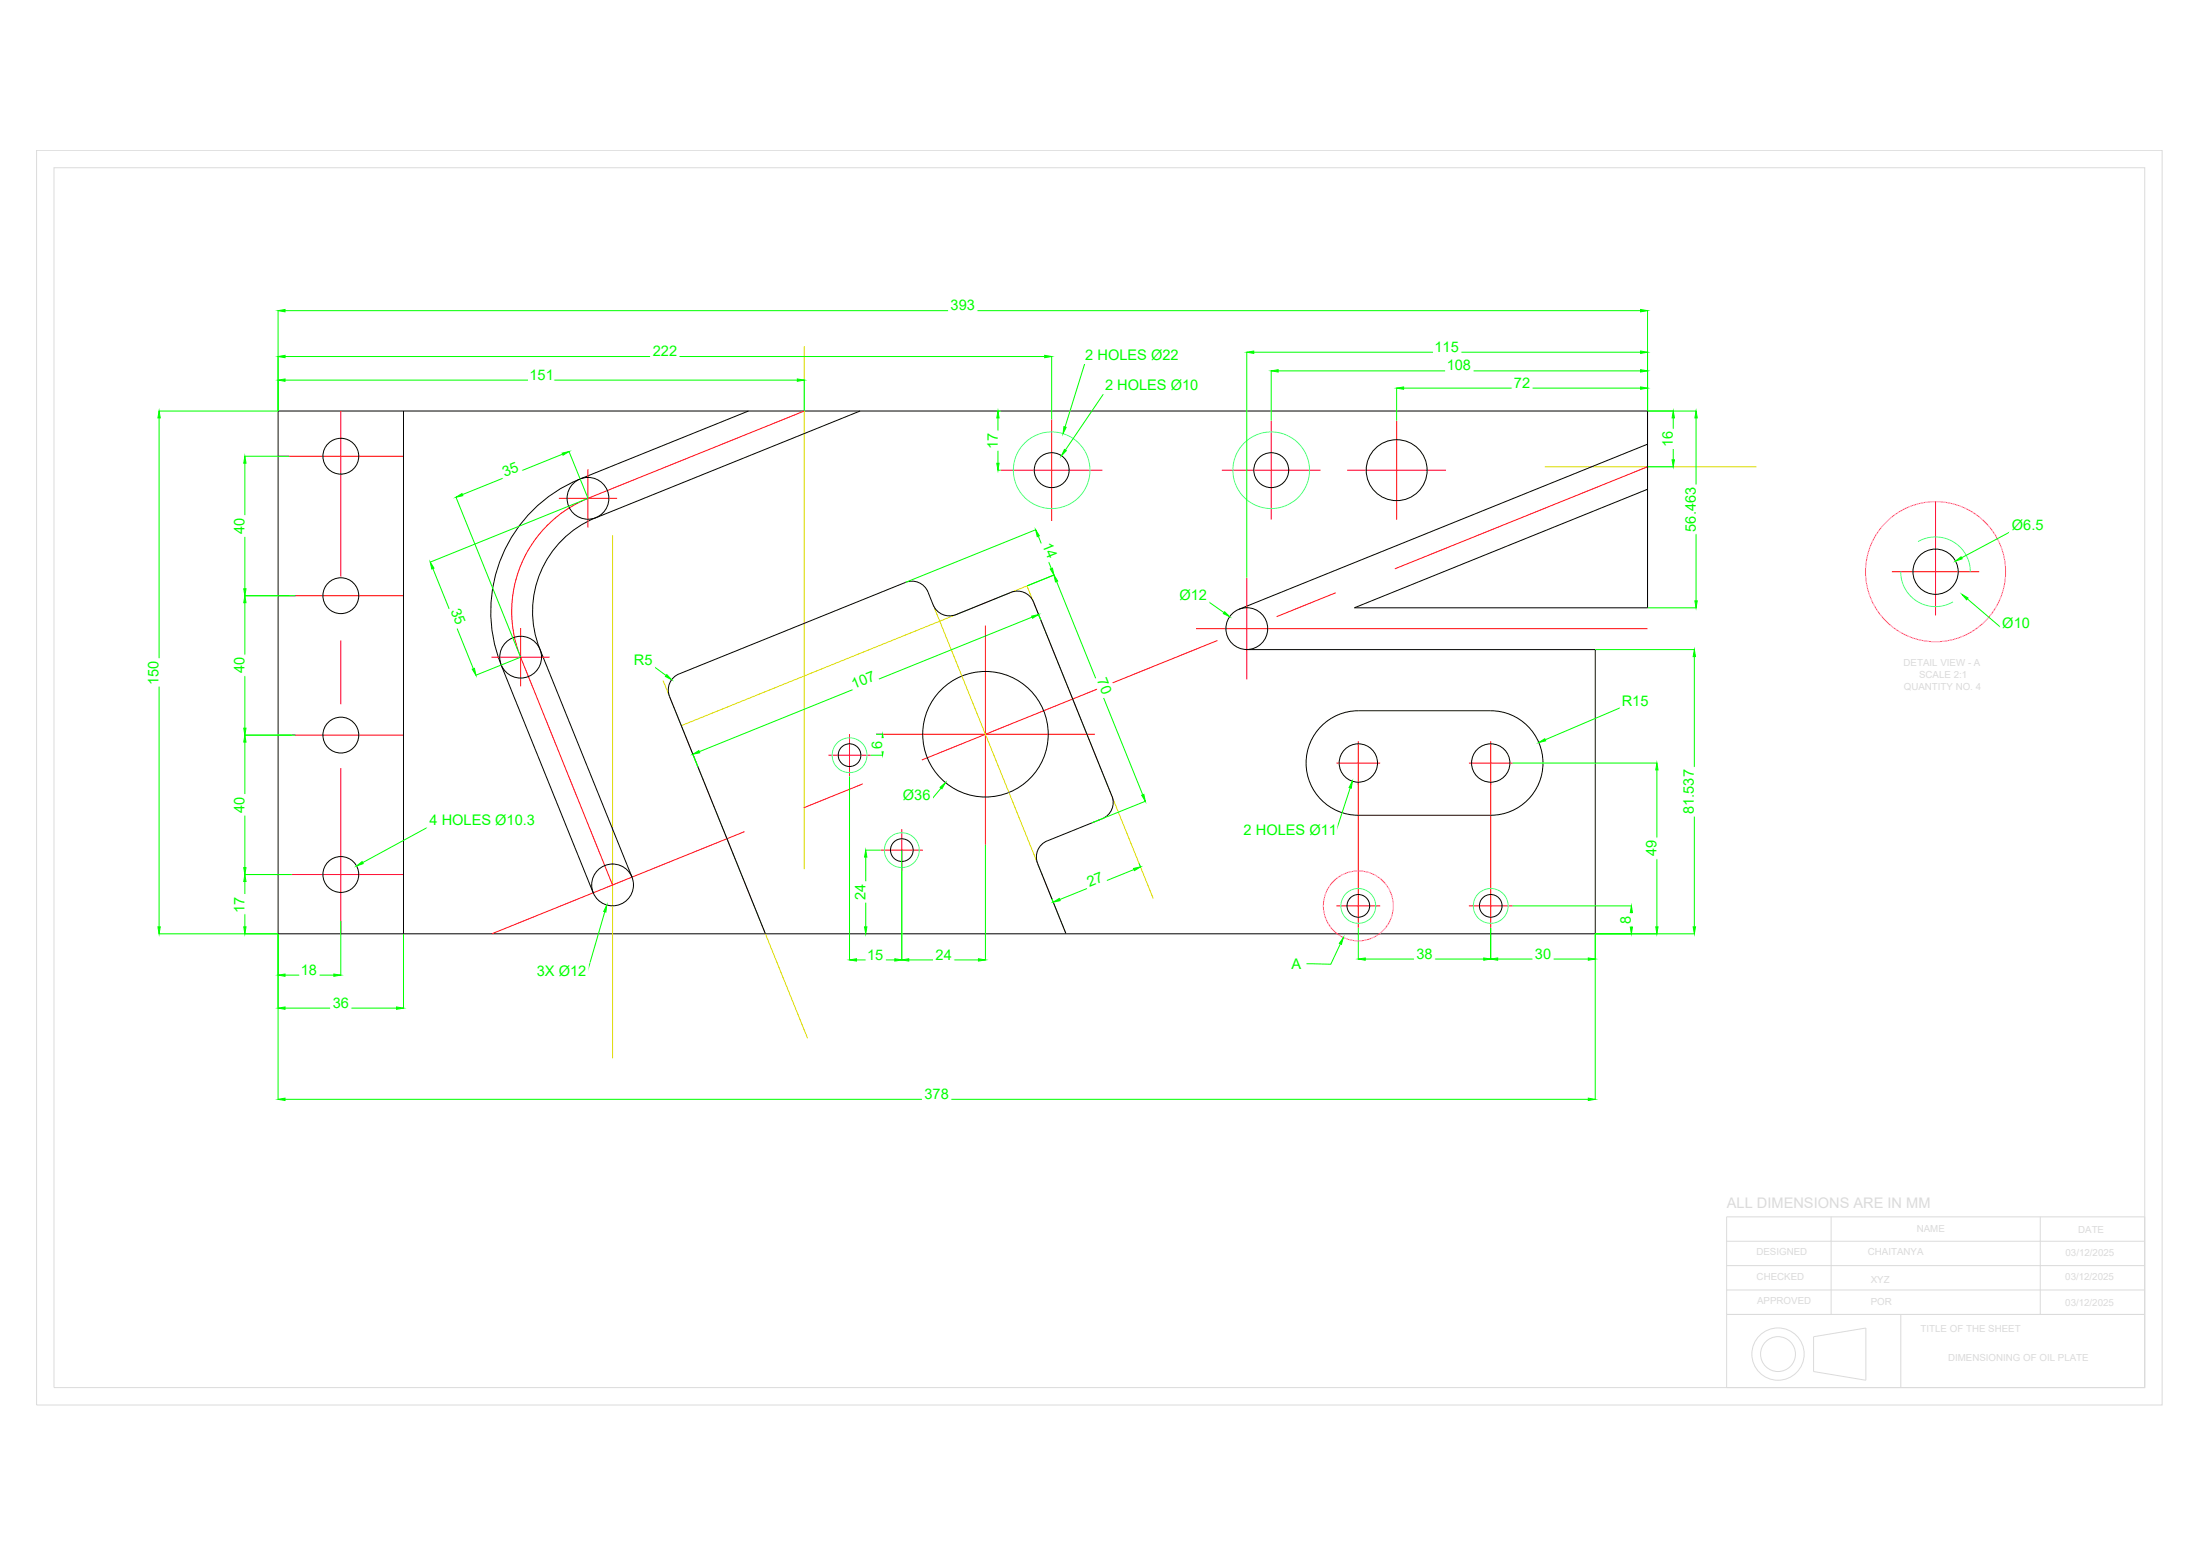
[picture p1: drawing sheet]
<svg xmlns="http://www.w3.org/2000/svg" width="297mm" height="210mm" viewBox="0 0 297 210" stroke-linecap="round" stroke-linejoin="round" font-family="sans-serif">
<!-- layer: 0 -->
<g fill="none" stroke="#000" stroke-width=".14">
<path d="M54.5 55.5v70.6M101.1 55.5l-22.8 9.2M116.1 55.5l-35.7 14.4M222.4 60l-55.1 22.2M78.3 64.7a19.3 19.3 0 0 0-10.6 25.1M80.4 69.9a13.6 13.6 0 0 0-7.5 17.8l12.4 30.7M222.4 66l-39.5 16h39.5v-26.5h-184.9v70.6h177.9v-38.4h-47.1M67.7 89.8l12.4 30.7M126 81.7l-.7-1.8a2.35 2.35 0 0 0-3.1-1.3l-30.5 12.4a2.34 2.34 0 0 0-1.3 3l12.9 32.1M126 81.7a2.37 2.37 0 0 0 3.1 1.3l7.4-3a2.35 2.35 0 0 1 3 1.3l10.6 26.1M178.1 98.4a7 7 0 0 1 5.3-2.5h17.9a7.1 7.1 0 0 1 7 7.1 7.1 7.1 0 0 1-7 7h-17.9a7.1 7.1 0 0 1-6.4-4.1 7.1 7.1 0 0 1 1.1-7.5zM150.1 107.4a2.35 2.35 0 0 1-1.3 3.1l-7.4 3a2.34 2.34 0 0 0-1.3 3.1l3.8 9.5"/>
<circle cx="46" cy="61.6" r="2.42"/>
<circle cx="79.4" cy="67.3" r="2.82"/>
<circle cx="142" cy="63.5" r="2.35"/>
<circle cx="171.6" cy="63.5" r="2.35"/>
<circle cx="188.6" cy="63.5" r="4.1"/>
<circle cx="261.3" cy="77.2" r="3.1"/>
<circle cx="46" cy="99.2" r="2.42"/>
<circle cx="46" cy="80.4" r="2.42"/>
<circle cx="70.3" cy="88.7" r="2.82"/>
<circle cx="133.1" cy="99.1" r="8.5"/>
<circle cx="168.3" cy="84.9" r="2.82"/>
<circle cx="46" cy="118" r="2.42"/>
<circle cx="82.7" cy="119.5" r="2.82"/>
<circle cx="114.7" cy="101.9" r="1.53"/>
<circle cx="121.8" cy="114.8" r="1.53"/>
<circle cx="183.4" cy="103" r="2.59"/>
<circle cx="201.3" cy="103" r="2.59"/>
<circle cx="183.4" cy="122.3" r="1.53"/>
<circle cx="201.3" cy="122.3" r="1.53"/>
</g>
<!-- layer: centerline -->
<g fill="none" stroke="#f00" stroke-width=".14">
<path d="M46 55.5v22.3M108.6 55.5l-29.2 11.8a16.5 16.5 0 0 0-9.1 21.4l12.4 30.8M142 56.6v13.7M171.6 56.8v13.3M188.6 56.8v13.3M37.5 61.6h17M75.5 67.3h7.8M79.4 63.3v7.9M135.1 63.5h13.7M165 63.5h13.3M168.3 78v13.7M181.9 63.5h13.3"/>
<path d="M222.4 63l-34.1 13.8M255.4 77.2h11.8M261.3 67.7v15.4M37.5 99.2h17M37.5 80.4h17M46 86.5v8.6M66.4 88.7h7.8M70.3 84.8v7.8M114.7 99.1v5.7M118.3 99.1h29.5M133.1 84.4v29.6M161.5 84.9h60.9"/>
<path d="M164.4 86.5l-39.9 16.1M180.3 80l-7.9 3.2M37.5 118.1h17M46 103.7v22.4M100.5 112.3l-34.1 13.8M111.9 101.9h5.6M116.5 105.8l-8 3.2M118.9 114.8h5.7M121.8 111.9v5.7M180.4 103h5.9M183.4 100v25.2M198.3 103h5.9"/>
<path d="M201.3 100v25.2M180.4 122.3h5.9M198.3 122.3h5.9"/>
</g>
<!-- layer: Reference line -->
<path d="M108.6 46.7v70.6M82.7 72.3v70.5M208.6 63h28.6M89.5 91.8l19.5 48.3M92 98l46.7-18.9 17 42.2M126 81.7l17.9 44.4" fill="none" stroke="#dd0" stroke-width=".14"/>
<!-- layer: hidden line -->
<g fill="none" stroke="#0ff" stroke-width=".14">
<path d="M256.6 77.2a4.7 4.7 0 0 0 7.1 4.1M259 73.1a4.7 4.7 0 0 1 7 4.1"/>
<circle cx="142" cy="63.5" r="5.2"/>
<circle cx="171.6" cy="63.5" r="5.2"/>
<circle cx="114.7" cy="101.9" r="2.35"/>
<circle cx="121.8" cy="114.8" r="2.35"/>
<circle cx="183.4" cy="122.3" r="2.35"/>
<circle cx="201.3" cy="122.3" r="2.35"/>
</g>
<!-- layer: AM_5 -->
<g fill="none" stroke="#0f0" stroke-width=".14">
<path d="M21.4 55.5h16.1M21.5 56.4v68.7M37.5 41.9v13.5M38.5 41.9h183M38.5 51.3h69.2M38.5 48.1h102.6M108.6 51.3v4.1M134.7 55.5h.4M134.7 56.4v6.1M142 48.1v8.5M159 48.7h-12.4l-2.8 8.9M161.7 52.8h-12.5l-5.4 8"/>
<path d="M168.3 47.5v30.5M169.3 47.5h52.2M171.6 50v6.8M172.6 50.1h48.9M188.6 52.3v4.5M189.5 52.4h32M222.4 41.9v13.5M222.5 55.5h6.5M225.9 56.4v5.7M229 56.4v24.7M33 61.6h6.1M33.1 62.5v17"/>
<path d="M58.4 76.8l5.5 13.5M61.5 67.1l8.8 21.6M76 61.3l-13.6 5.5M76.8 60.9l2.6 6.4M79.4 67.3l-21.4 8.6M134.7 63.5h.4M139.9 71.5l-17.6 7.1M140.2 72.4l1.8 4.4M142.4 77.6l-3.7 1.5M142.7 78.5l11.6 28.8M222.5 63h3.5M275.8 71.6h-4.1l-6.8 3.7"/>
<path d="M33 99.2h6.9M33 80.4h6.9M33.1 81.4v16.9M70.3 88.7l-6.1 2.5M85.8 89.8h2.3l1.8 1.4M118.3 99.1h.9M139.3 83.3l-44.9 18.2M140.2 82.9l.3 .8M159.3 81h3.6l2.4 1.7M215.4 87.7h13.4M222.5 82h6.5M222.5 95.4h-3.4l-10.5 4.5"/>
<path d="M228.8 88.6v36.5M265.6 80.8l4.8 4.1h3.6M33 118.1h6.4M33.1 100.2v16.9M33.1 119v6.1M72.2 111.5h-14.2l-9 4.9M93.5 101.8l.8 1.8M114.7 104.8v24.8M116.8 114.8h2.1M116.9 115.7v9.4M117.6 101.9h1.6M119.2 100.1v.9"/>
<path d="M121.8 114.8v14.8M127.1 106.4l-1.5 1.8h-3.6M133.1 114v15.6M153.1 117.4l-10 4M153.8 116.6l.2 .5M154.7 108.1l-7.3 3M182.3 106.3l-2.1 6.5h-12.2M204.2 103h19.6M223.7 103.9v21.2M21.4 126.1h16.1M37.5 126.1v22.3M38.5 131.6h6.6"/>
<path d="M38.5 136.1h15M46 124.3v7.4M54.5 126.1v10M81.7 123.1l-2.6 8.8h-6.5M115.6 129.6h5.2M116.8 126.1h.1M122.7 129.6h9.4M142 121.3l.2 .5M183.4 125.3v4.2M184.3 129.5h16M201.3 125.3v4.2M202.2 129.5h12.2"/>
<path d="M204.2 122.3h16.1M215.4 126.1v22.3M215.4 126.1h13.4M220.3 123.2v1.9M38.5 148.4h175.9"/>
</g>
<g fill="#0f0" stroke="#0f0" stroke-width=".14">
<path d="M21.5 55.5l.1 .9h-.3z"/>
<path d="M21.3 125.1h.3l-.1 1z"/>
<path d="M37.5 148.4l1-.2v.4z"/>
<path d="M214.4 148.2l1 .2-1 .2z"/>
<path d="M132.1 129.4l1 .2-1 .1z"/>
<path d="M121.8 129.6l.9-.2v.3z"/>
<path d="M120.8 129.4l1 .2-1 .1z"/>
<path d="M114.7 129.6l.9-.2v.3z"/>
<path d="M119.2 99.1l.1 1h-.3z"/>
<path d="M119 101h.3l-.1 .9z"/>
<path d="M116.7 125.1h.3l-.1 1z"/>
<path d="M116.9 114.8l.1 .9h-.3z"/>
<path d="M32.9 125.1h.3l-.1 1z"/>
<path d="M33.1 118.1l.1 .9h-.3z"/>
<path d="M32.9 117.1h.3l-.1 1z"/>
<path d="M33.1 99.2l.1 1h-.3z"/>
<path d="M32.9 98.3h.3l-.1 .9z"/>
<path d="M33.1 80.4l.1 1h-.3z"/>
<path d="M32.9 79.5h.3l-.1 .9z"/>
<path d="M33.1 61.6l.1 .9h-.3z"/>
<path d="M37.5 131.6l1-.1v.3z"/>
<path d="M45.1 131.5l.9 .1-.9 .2z"/>
<path d="M37.5 136.1l1-.2v.3z"/>
<path d="M53.5 135.9l1 .2-1 .1z"/>
<path d="M37.5 41.9l1-.1v.3z"/>
<path d="M221.5 41.8l.9 .1-.9 .2z"/>
<path d="M37.5 51.3l1-.1v.3z"/>
<path d="M107.7 51.2l.9 .1-.9 .2z"/>
<path d="M141.1 48l.9 .1-.9 .2z"/>
<path d="M37.5 48.1l1-.1v.3z"/>
<path d="M134.6 62.5h.3l-.2 1z"/>
<path d="M134.7 55.5l.2 .9h-.3z"/>
<path d="M221.5 47.4l.9 .1-.9 .2z"/>
<path d="M168.3 47.5l1-.1v.3z"/>
<path d="M221.5 52.2l.9 .2-.9 .1z"/>
<path d="M188.6 52.4l.9-.2v.3z"/>
<path d="M221.5 49.9l.9 .2-.9 .1z"/>
<path d="M171.6 50.1l1-.2v.3z"/>
<path d="M225.9 55.5l.2 .9h-.3z"/>
<path d="M225.8 62.1h.3l-.2 .9z"/>
<path d="M229 55.5l.2 .9h-.4z"/>
<path d="M228.8 81.1h.4l-.2 .9z"/>
<path d="M228.6 125.1h.3l-.1 1z"/>
<path d="M228.8 87.7l.1 .9h-.3z"/>
<path d="M223.6 125.1h.3l-.2 1z"/>
<path d="M223.7 103l.2 .9h-.3z"/>
<path d="M220.1 125.1h.3l-.1 1z"/>
<path d="M220.3 122.3l.1 .9h-.3z"/>
<path d="M214.4 129.3l1 .2-1 .1z"/>
<path d="M201.3 129.5l.9-.2v.3z"/>
<path d="M200.3 129.3l1 .2-1 .1z"/>
<path d="M183.4 129.5l.9-.2v.3z"/>
<path d="M61.6 67.1l.8-.5 .1 .3z"/>
<path d="M75.9 61.2l.9-.2-.8 .5z"/>
<path d="M58.1 75.9l.5 .8-.3 .1z"/>
<path d="M63.8 90.3l.3-.1 .2 .9z"/>
<path d="M93.5 101.8l.9-.5 .1 .3z"/>
<path d="M139.3 83.2l.9-.2-.8 .5z"/>
<path d="M141.8 76.8l.3-.1 .2 .9z"/>
<path d="M139.8 71.5l.5 .8-.3 .1z"/>
<path d="M142.3 77.6l.5 .8-.3 .2z"/>
<path d="M154.1 107.3l.3-.1 .2 1z"/>
<path d="M142.2 121.8l.8-.5 .1 .3z"/>
<path d="M153.1 117.2l.9-.2-.8 .5z"/>
<path d="M90 91.1l.7 .7-.9-.5z"/>
<path d="M165.4 82.6l.6 .6-.8-.4z"/>
<path d="M182.6 105.5l-.1 .9-.4-.1z"/>
<path d="M207.8 100.2l.8-.5 .1 .3z"/>
<path d="M126.9 106.3l.8-.7-.5 .9z"/>
<path d="M48.1 116.9l.8-.6 .1 .3z"/>
<path d="M81.9 122.2l-.1 .9-.3-.1z"/>
<path d="M143.7 57.6l.3 .1-.5 .8z"/>
<path d="M143.7 60.7l.3 .1-.7 .7z"/>
<path d="M264.9 80.2l.8 .5-.2 .3z"/>
<path d="M264 75.7l.8-.5 .1 .2z"/>
</g>
<g fill="#fff" stroke="#fff" stroke-width=".14">
<path d="M19.6 88.9v3.7h2.2zM19.6 88.9h2.2v3.7z"/>
<path d="M124.6 146.6v2.1l3.8-2.1zM124.6 148.7l3.8-2.1v2.1z"/>
<path d="M126 127.8v2.1l2.8-2.1zM126 129.9l2.8-2.1v2.1z"/>
<path d="M116.9 127.8v2.1l2.6-2.1zM116.9 129.9l2.6-2.1v2.1z"/>
<path d="M117.3 99.7v1.6h2.2zM117.3 99.7h2.2v1.6z"/>
<path d="M115.1 119v2.8h2.1zM115.1 119h2.1v2.8z"/>
<path d="M31.3 120.7v2.7h2.1zM31.3 120.7h2.1v2.7z"/>
<path d="M31.2 107.3v2.7h2.2zM31.2 107.3h2.2v2.7z"/>
<path d="M31.2 88.4v2.8h2.2zM31.2 88.4h2.2v2.8z"/>
<path d="M31.2 69.6v2.8h2.2zM31.2 69.6h2.2v2.8z"/>
<path d="M40.5 129.8v2.2l2.6-2.2zM40.5 132l2.6-2.2v2.2z"/>
<path d="M44.6 134.3v2.1l2.8-2.1zM44.6 136.4l2.8-2.1v2.1z"/>
<path d="M128.1 40.1v2.2l3.8-2.2zM128.1 42.3l3.8-2.2v2.2z"/>
<path d="M71.4 49.5v2.1l3.4-2.1zM71.4 51.6l3.4-2.1v2.1z"/>
<path d="M87.8 46.3v2.2l3.9-2.2zM87.8 48.5l3.9-2.2v2.2z"/>
<path d="M132.9 58.2v2.6h2.2zM132.9 58.2h2.2v2.6z"/>
<path d="M193.5 45.7v2.2l3.7-2.2zM193.5 47.9l3.7-2.2v2.2z"/>
<path d="M204.2 50.6v2.1l2.7-2.1zM204.2 52.7l2.7-2.1v2.1z"/>
<path d="M195.2 48.2v2.2l3.7-2.2zM195.2 50.4l3.7-2.2v2.2z"/>
<path d="M224.1 57.9v2.6h2.1zM224.1 57.9h2.1v2.6z"/>
<path d="M227.2 65.5v6.5h2.1zM227.2 65.5h2.1v6.5z"/>
<path d="M226.9 103.6v6.6h2.2zM226.9 103.6h2.2v6.6z"/>
<path d="M221.9 113.1v2.8h2.1zM221.9 113.1h2.1v2.8z"/>
<path d="M218.4 123.4v1.6h2.2zM218.4 123.4h2.2v1.6z"/>
<path d="M207 127.6v2.2l2.7-2.2zM207 129.8l2.7-2.2v2.2z"/>
<path d="M191 127.6v2.2l2.7-2.2zM191 129.8l2.7-2.2v2.2z"/>
<path d="M67.2 62.9l.8 1.9 1.8-3zM69.8 61.8l.8 2-2.6 1z"/>
<path d="M60.4 82.4l3 1.7-1-2.5zM60.4 82.4l3 1.7-2 .8z"/>
<path d="M114.5 91.4l.8 2 2.6-3.4zM117.9 90l.8 2-3.4 1.4z"/>
<path d="M140.3 73.5l2.9 1.7-.9-2.4zM140.3 73.5l2.9 1.7-1.9 .7z"/>
<path d="M147.7 91.8l3 1.7-1-2.6zM147.7 91.8l3 1.7-2 .8z"/>
<path d="M146.2 118.3l.7 1.9 1.8-3zM148.7 117.2l.8 2-2.6 1z"/>
<path d="M85.4 88v2.1l3-2.1zM85.4 90.1l3-2.1v2.1z"/>
<path d="M159 79.1v2.3l4.2-2.3zM159 81.4l4.2-2.3v2.3z"/>
<path d="M167.6 110.9v2.2l12.9-2.2zM167.6 113.1l12.9-2.2v2.2z"/>
<path d="M218.8 93.6v2.1l4-2.1zM218.8 95.7l4-2.1v2.1z"/>
<path d="M121.7 106.3v2.2l4.2-2.2zM121.7 108.5l4.2-2.2v2.2z"/>
<path d="M57.7 109.6v2.3l14.8-2.3zM57.7 111.9l14.8-2.3v2.3z"/>
<path d="M72.2 130v2.2l7.2-2.2zM72.2 132.2l7.2-2.2v2.2z"/>
<path d="M146.2 46.8v2.3l13.2-2.3zM146.2 49.1l13.2-2.3v2.3z"/>
<path d="M148.9 50.9v2.2l13.2-2.2zM148.9 53.1l13.2-2.2v2.2z"/>
<path d="M270.1 83v2.2l4.2-2.2zM270.1 85.2l4.2-2.2v2.2z"/>
<path d="M271.4 69.7v2.3l4.8-2.3zM271.4 72l4.8-2.3v2.3z"/>
</g>
<!-- layer: detailed view -->
<g fill="none" stroke="#f0f" stroke-width=".14">
<circle cx="261.3" cy="77.2" r="9.5"/>
<circle cx="183.4" cy="122.3" r="4.7"/>
</g>
<!-- layer: dimension line -->
<path d="M181 127.4l-1.3 2.8-3.3-.1" fill="none" stroke="#0f0" stroke-width=".14"/>
<path d="M181.4 126.6l-.3 .9-.3-.2z" fill="#0f0" stroke="#0f0" stroke-width=".14"/>
<!-- layer: TEXT -->
<g fill="none" stroke="#dbdbdb" stroke-width=".14">
<path d="M4.9 20.3h287v169.4h-287zM7.3 22.6h282.3v164.7h-282.3zM233.1 164.3h56.5v23h-56.5zM233.1 167.5h56.5M233.1 170.8h56.5M233.1 174.1h56.5M233.1 177.4h56.5M247.2 164.3v13.1M256.6 177.4v9.9M275.5 164.3v13.1M244.9 180.4l7-1.1v7l-7-1.2z"/>
<circle cx="240.1" cy="182.8" r="3.5"/>
<circle cx="240.1" cy="182.8" r="2.35"/>
</g>
<g font-size="2" fill="#0f0">
<text x="128.4" y="41.9">393</text>
<text x="193.7" y="47.5">115</text>
<text x="71.5" y="51.3">151</text>
<text x="88.1" y="48.1">222</text>
<text x="146.5" y="48.6">2 HOLES Ø22</text>
<text x="149.2" y="52.7">2 HOLES Ø10</text>
<text x="195.3" y="50">108</text>
<text x="204.4" y="52.4">72</text>
<text x="68.2" y="64.4" transform="rotate(-22 68.2 64.4)">35</text>
<text x="134.7" y="60.6" transform="rotate(-90 134.7 60.6)">17</text>
<text x="225.9" y="60.4" transform="rotate(-90 225.9 60.4)">16</text>
<text x="228.9" y="71.8" transform="rotate(-90 228.9 71.8)">56.463</text>
<text x="271.6" y="71.5">Ø6.5</text>
<text x="33" y="72.1" transform="rotate(-90 33 72.1)">40</text>
<text x="140.7" y="73.5" transform="rotate(68 140.7 73.5)">14</text>
<text x="60.8" y="82.5" transform="rotate(68 60.8 82.5)">35</text>
<text x="159.3" y="80.9">Ø12</text>
<text x="85.6" y="89.8">R5</text>
<text x="270.3" y="84.8">Ø10</text>
<text x="21.4" y="92.5" transform="rotate(-90 21.4 92.5)">150</text>
<text x="33" y="90.9" transform="rotate(-90 33 90.9)">40</text>
<text x="115.3" y="93" transform="rotate(-22 115.3 93)">107</text>
<text x="148.1" y="91.9" transform="rotate(68 148.1 91.9)">70</text>
<text x="219" y="95.3">R15</text>
<text x="119.1" y="101.1" transform="rotate(-90 119.1 101.1)">6</text>
<text x="33" y="109.7" transform="rotate(-90 33 109.7)">40</text>
<text x="58" y="111.4">4 HOLES Ø10.3</text>
<text x="121.9" y="108">Ø36</text>
<text x="167.9" y="112.7">2 HOLES Ø11</text>
<text x="228.7" y="109.9" transform="rotate(-90 228.7 109.9)">81.537</text>
<text x="147.1" y="119.8" transform="rotate(-22 147.1 119.8)">27</text>
<text x="223.7" y="115.6" transform="rotate(-90 223.7 115.6)">49</text>
<text x="33" y="123.2" transform="rotate(-90 33 123.2)">17</text>
<text x="116.9" y="121.5" transform="rotate(-90 116.9 121.5)">24</text>
<text x="220.2" y="124.7" transform="rotate(-90 220.2 124.7)">8</text>
<text x="40.6" y="131.6">18</text>
<text x="72.5" y="131.8">3X Ø12</text>
<text x="117.1" y="129.5">15</text>
<text x="126.3" y="129.5">24</text>
<text x="174.4" y="130.8">A</text>
<text x="191.2" y="129.4">38</text>
<text x="207.2" y="129.4">30</text>
<text x="44.9" y="136">36</text>
<text x="124.8" y="148.3">378</text>
</g>
</svg>
